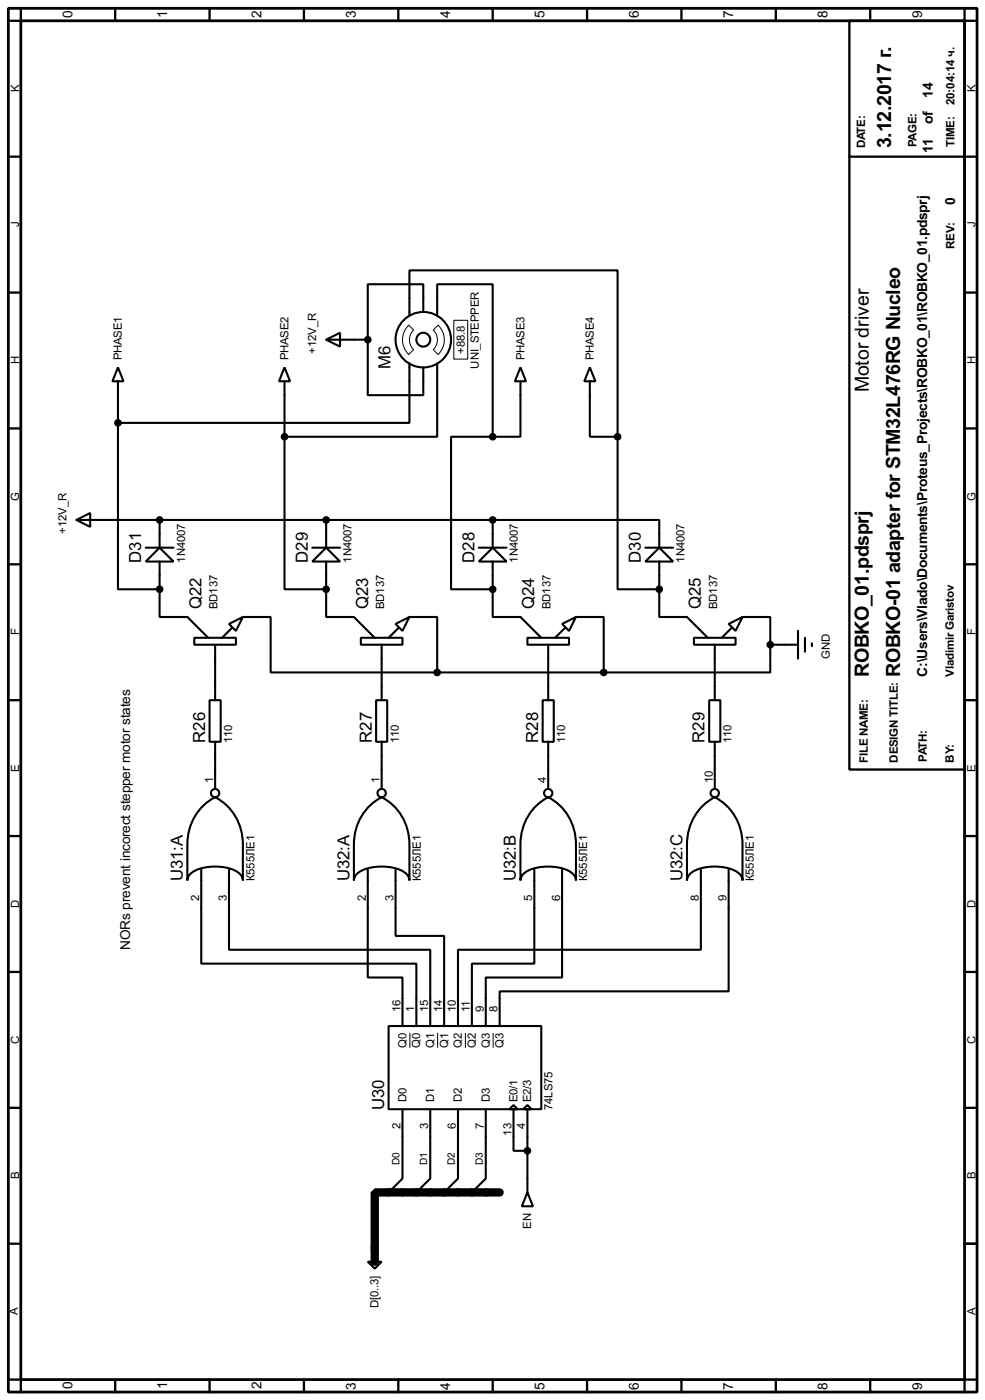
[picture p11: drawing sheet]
<svg xmlns="http://www.w3.org/2000/svg" width="180mm" height="256mm" viewBox="0 0 180 256" stroke-linecap="round" stroke-linejoin="round" font-family="sans-serif">
<path d="M1.5 1.5h177.3v253.5h-177.3zM3.8 3.8h172.7v248.9h-172.7z" fill="none" stroke="#000" stroke-width=".51"/>
<g fill="none" stroke="#000" stroke-width=".42">
<path d="M3.8 1.5v2.3h-2.3M21.1 1.5v2.3M38.4 1.5v2.3M55.6 1.5v2.3M72.9 1.5v2.3M90.2 1.5v2.3M107.4 1.5v2.3M124.7 1.5v2.3M142 1.5v2.3M155.4 3.8h21.1v137.2h-21.1zM159.3 1.5v2.3M176.5 1.5v2.3h2.3"/>
<path d="M1.5 28.7h2.3M155.4 28.7h23.4M1.5 53.6h2.3M176.5 53.6h2.3M1.5 78.5h2.3M176.5 78.5h2.3M1.5 103.4h2.3M176.5 103.4h2.3M1.5 128.3h2.3M176.5 128.3h2.3M1.5 153.2h2.3M176.5 153.2h2.3"/>
<path d="M1.5 178.1h2.3M176.5 178.1h2.3M1.5 202.9h2.3M176.5 202.9h2.3M1.5 227.8h2.3M176.5 227.8h2.3M1.5 252.7h2.3v2.3M21.1 252.7v2.3M38.4 252.7v2.3M55.6 252.7v2.3M72.9 252.7v2.3M90.2 252.7v2.3"/>
<path d="M107.4 252.7v2.3M124.7 252.7v2.3M142 252.7v2.3M159.3 252.7v2.3M178.8 252.7h-2.3v2.3"/>
</g>
<path d="M91.4 218.4h-22.8v12.7" fill="none" stroke="#000" stroke-width="1.5"/>
<g fill="none" stroke="#000" stroke-width=".38">
<path d="M74.9 57.9v-8.4h38.1v30.5M77.5 57.1v-5h-10.2v10.1M80 57.9v-5.8h10.2v27.9M21.6 67.3l1 2.5h-2zM21.6 77.5v30.4h7.6M21.6 69.8v7.7M52.1 67.3l1 2.5h-2zM52.1 69.8v10.2M59.7 62.2l2.5-1.2v2.5zM59.7 62.2h7.6M67.3 62.2v10.2h10.2v-5.1M74.9 66.5v11h-53.3"/>
<path d="M80 66.5v13.5h-27.9M95.2 67.3l1.1 2.5h-2.1zM95.2 69.8v10.2h-5M107.9 67.3l1.1 2.5h-2.1zM107.9 69.8v10.2h5.1M14 95.2l2.5-1.2v2.5zM14 95.2h76.2M29.2 95.2v5.1M52.1 80v27.9h7.6M59.7 95.2v5.1M90.2 95.2h30.4v5.1M90.2 80h-7.7v27.9h7.7"/>
<path d="M90.2 95.2v5.1M113 80v27.9h7.6M26.7 100.3h5M29.2 100.3l2.5 2.6h-5zM29.2 107.9v5.1h5.1l3.8 3.8M29.2 102.9v5M35.6 116.8h7.6v1.3h-7.6zM39.4 118.1v10.2M41.9 114.3l2.5-1.3-1.2 2.6zM42.4 115.1l-1.8 1.7M44.4 113h5.1v10.2h30.5M57.1 100.3h5.1"/>
<path d="M59.7 100.3l2.5 2.6h-5.1zM59.7 107.9v5.1h5.1l3.8 3.8M59.7 102.9v5M66 116.8h7.7v1.3h-7.7zM69.8 118.1v10.2M72.4 114.3l2.5-1.3-1.2 2.6zM72.9 115.1l-1.8 1.7M74.9 113h5.1v10.2M87.6 100.3h5.1M90.2 100.3l2.5 2.6h-5.1zM90.2 107.9v5.1h5l3.9 3.8M90.2 102.9v5"/>
<path d="M96.5 116.8h7.6v1.3h-7.6zM100.3 118.1v10.2M102.9 114.3l2.5-1.3-1.3 2.6zM103.4 115.1l-1.8 1.7M105.4 113h5.1v10.2M118.1 100.3h5.1M120.6 100.3l2.6 2.6h-5.1zM120.6 107.9v5.1h5.1l3.8 3.8M120.6 102.9v5M127 116.8h7.6v1.3h-7.6zM130.8 118.1v10.2M133.3 114.3l2.6-1.3-1.3 2.6z"/>
<path d="M133.9 115.1l-1.8 1.7M135.9 113h5.1v5.1M141 118.1v5.1h-30.5M141 118.1h5M146 115.6v5M147.3 116.8v2.6M148.6 117.9v.5M38.4 128.3h2v7.6h-2zM39.4 135.9v8.6M68.8 128.3h2.1v7.6h-2.1zM69.8 135.9v8.6M80 123.2h30.5"/>
<path d="M99.3 128.3h2v7.6h-2zM100.3 135.9v8.6M129.8 128.3h2v7.6h-2zM130.8 135.9v8.6M36.8 159.3v17.2h39.4v11.5M36.9 147.9l1.6-1.3 .9-.6a9.5 9.5 0 0 1 5 8.7v6.6a2.2 2.2 0 0 0-1.4-1.9 9.2 9.2 0 0 0-7.8 .4l-.8 .9-.1 .6v-6.6a9.9 9.9 0 0 1 2.6-6.8zM41.9 159.3v14.7h36.8v14M67.3 159.3v19.8h6.4v8.9M67.4 147.9l1.6-1.3 .8-.6a9.5 9.5 0 0 1 5.1 8.7v6.6a2.2 2.2 0 0 0-1.5-1.9 9.2 9.2 0 0 0-7.8 .4l-.7 .9-.1 .6v-6.6a9.9 9.9 0 0 1 2.6-6.8zM72.4 159.3v12.1h8.9v16.6M97.8 159.3v17.2h-11.4v11.5M97.9 147.9l1.5-1.3 .9-.6a9.5 9.5 0 0 1 5.1 8.7v6.6a2.2 2.2 0 0 0-1.5-1.9 9.2 9.2 0 0 0-7.8 .4l-.7 .9-.2 .6v-6.6a9.9 9.9 0 0 1 2.7-6.8z"/>
<path d="M102.9 159.3v19.8h-14v8.9M128.3 159.3v14.7h-44.5v14M128.4 147.9l1.5-1.3 .9-.6a9.5 9.5 0 0 1 5.1 8.7v6.6a2.2 2.2 0 0 0-1.5-1.9 9.2 9.2 0 0 0-7.8 .4l-.8 .9-.1 .6v-6.6a9.9 9.9 0 0 1 2.7-6.8zM133.3 159.3v22.3h-41.9v6.4M71.1 188h28v15.2h-28zM73.7 203.2v12.7l-2.6 2.5M78.7 203.2v12.7l-2.5 2.5M83.8 203.2v12.7l-2.5 2.5M88.9 203.2v12.7l-2.5 2.5M93.2 203.2l.8-.8 .7 .8zM94 203.2v7.6h2.5M95.8 203.2l.7-.8 .8 .8z"/>
<path d="M96.5 218.4l1 2.6h-2zM96.5 203.2v15.2M67.3 231.1h2.5l-1.2 1.3z"/>
<circle cx="77.5" cy="62.2" r="5.1"/>
<circle cx="77.5" cy="62.2" r="1.27"/>
<circle cx="39.4" cy="145.3" r=".76"/>
<circle cx="69.8" cy="145.3" r=".76"/>
<circle cx="100.3" cy="145.3" r=".76"/>
<circle cx="130.8" cy="145.3" r=".76"/>
</g>
<path d="M74.8 59.6l.9 .9a2.51 2.51 0 0 0 0 3.6l-.9 .8a3.7 3.7 0 0 1 0-5.3zM80.2 59.6a3.7 3.7 0 0 1 0 5.3l-.9-.8a2.51 2.51 0 0 0 0-3.6zM83.1 58.7h2.5v7.1h-2.5zM75 189.2v2.7M80.1 189.2v2.7M85.2 189.2v2.7M90.3 189.2v2.7" fill="none" stroke="#000" stroke-width=".18"/>
<g fill="#000" stroke="#000" stroke-width=".38">
<circle cx="21.6" cy="77.5" r=".51"/>
<circle cx="67.3" cy="62.2" r=".51"/>
<circle cx="29.2" cy="95.2" r=".51"/>
<circle cx="52.1" cy="80" r=".51"/>
<circle cx="59.7" cy="95.2" r=".51"/>
<circle cx="90.2" cy="80" r=".51"/>
<circle cx="90.2" cy="95.2" r=".51"/>
<circle cx="113" cy="80" r=".51"/>
<circle cx="29.2" cy="107.9" r=".51"/>
<circle cx="59.7" cy="107.9" r=".51"/>
<circle cx="90.2" cy="107.9" r=".51"/>
<circle cx="120.6" cy="107.9" r=".51"/>
<circle cx="141" cy="118.1" r=".51"/>
<circle cx="80" cy="123.2" r=".51"/>
<circle cx="110.5" cy="123.2" r=".51"/>
<circle cx="96.5" cy="210.8" r=".51"/>
</g>
<g font-size="4">
<text x="163.1" y="27.2" transform="rotate(-90 163.1 27.2)">3.12.2017 г.</text>
<text x="159" y="71.9" transform="rotate(-90 159 71.9)">Motor driver</text>
<text x="159" y="124" transform="rotate(-90 159 124)">ROBKO_01.pdsprj</text>
<text x="164.8" y="124" transform="rotate(-90 164.8 124)">ROBKO-01 adapter for STM32L476RG Nucleo</text>
</g>
<g font-size="3.4">
<text x="71.5" y="67.5" transform="rotate(-90 71.5 67.5)">M6</text>
<text x="25.9" y="103.1" transform="rotate(-90 25.9 103.1)">D31</text>
<text x="56.3" y="103.1" transform="rotate(-90 56.3 103.1)">D29</text>
<text x="86.8" y="103.1" transform="rotate(-90 86.8 103.1)">D28</text>
<text x="117.3" y="103.1" transform="rotate(-90 117.3 103.1)">D30</text>
<text x="36.9" y="111.6" transform="rotate(-90 36.9 111.6)">Q22</text>
<text x="67.4" y="111.6" transform="rotate(-90 67.4 111.6)">Q23</text>
<text x="97.8" y="111.6" transform="rotate(-90 97.8 111.6)">Q24</text>
<text x="128.3" y="111.6" transform="rotate(-90 128.3 111.6)">Q25</text>
<text x="37.5" y="136.1" transform="rotate(-90 37.5 136.1)">R26</text>
<text x="68" y="136.1" transform="rotate(-90 68 136.1)">R27</text>
<text x="98.5" y="136.1" transform="rotate(-90 98.5 136.1)">R28</text>
<text x="128.9" y="136.1" transform="rotate(-90 128.9 136.1)">R29</text>
<text x="33.5" y="161.5" transform="rotate(-90 33.5 161.5)">U31:A</text>
<text x="64" y="161.5" transform="rotate(-90 64 161.5)">U32:A</text>
<text x="94.4" y="161.5" transform="rotate(-90 94.4 161.5)">U32:B</text>
<text x="124.9" y="161.5" transform="rotate(-90 124.9 161.5)">U32:C</text>
<text x="70.3" y="203.4" transform="rotate(-90 70.3 203.4)">U30</text>
</g>
<g font-size="2.8">
<text x="13.3" y="3.2" transform="rotate(-90 13.3 3.2)">0</text>
<text x="30.6" y="3.2" transform="rotate(-90 30.6 3.2)">1</text>
<text x="47.8" y="3.2" transform="rotate(-90 47.8 3.2)">2</text>
<text x="65.1" y="3.2" transform="rotate(-90 65.1 3.2)">3</text>
<text x="82.4" y="3.2" transform="rotate(-90 82.4 3.2)">4</text>
<text x="99.7" y="3.2" transform="rotate(-90 99.7 3.2)">5</text>
<text x="116.9" y="3.2" transform="rotate(-90 116.9 3.2)">6</text>
<text x="134.2" y="3.2" transform="rotate(-90 134.2 3.2)">7</text>
<text x="151.5" y="3.2" transform="rotate(-90 151.5 3.2)">8</text>
<text x="168.7" y="3.2" transform="rotate(-90 168.7 3.2)">9</text>
<text x="170.7" y="17.9" transform="rotate(-90 170.7 17.9)">14</text>
<text x="170.7" y="22.7" transform="rotate(-90 170.7 22.7)">of</text>
<text x="170.7" y="27.9" transform="rotate(-90 170.7 27.9)">11</text>
<text x="174.8" y="37.5" transform="rotate(-90 174.8 37.5)">0</text>
<text x="169.7" y="124" transform="rotate(-90 169.7 124)">C:\Users\Vlado\Documents\Proteus_Projects\ROBKO_01\ROBKO_01.pdsprj</text>
<text x="23.8" y="174" transform="rotate(-90 23.8 174)">NORs prevent incorect stepper motor states</text>
<text x="13.3" y="254.4" transform="rotate(-90 13.3 254.4)">0</text>
<text x="30.6" y="254.4" transform="rotate(-90 30.6 254.4)">1</text>
<text x="47.8" y="254.4" transform="rotate(-90 47.8 254.4)">2</text>
<text x="65.1" y="254.7" transform="rotate(-90 65.1 254.7)">3</text>
<text x="82.4" y="254.7" transform="rotate(-90 82.4 254.7)">4</text>
<text x="99.7" y="254.7" transform="rotate(-90 99.7 254.7)">5</text>
<text x="116.9" y="254.7" transform="rotate(-90 116.9 254.7)">6</text>
<text x="134.2" y="254.7" transform="rotate(-90 134.2 254.7)">7</text>
<text x="151.5" y="254.7" transform="rotate(-90 151.5 254.7)">8</text>
<text x="168.7" y="254.7" transform="rotate(-90 168.7 254.7)">9</text>
</g>
<g font-size="2.4">
<text x="174.7" y="19.3" transform="rotate(-90 174.7 19.3)">20:04:14 ч.</text>
<text x="158.3" y="27.2" transform="rotate(-90 158.3 27.2)">DATE:</text>
<text x="167.7" y="26.9" transform="rotate(-90 167.7 26.9)">PAGE:</text>
<text x="174.7" y="26.9" transform="rotate(-90 174.7 26.9)">TIME:</text>
<text x="174.7" y="45.6" transform="rotate(-90 174.7 45.6)">REV:</text>
<text x="174.6" y="124" transform="rotate(-90 174.6 124)">Vladimir Garistov</text>
<text x="158.8" y="139.7" transform="rotate(-90 158.8 139.7)">FILE NAME:</text>
<text x="164.3" y="139.7" transform="rotate(-90 164.3 139.7)">DESIGN TITLE:</text>
<text x="169.6" y="139.6" transform="rotate(-90 169.6 139.6)">PATH:</text>
<text x="174.6" y="139.7" transform="rotate(-90 174.6 139.7)">BY:</text>
</g>
<g font-size="2.3">
<text x="3.5" y="16.9" transform="rotate(-90 3.5 16.9)">K</text>
<text x="178.5" y="16.9" transform="rotate(-90 178.5 16.9)">K</text>
<text x="3.5" y="41.7" transform="rotate(-90 3.5 41.7)">J</text>
<text x="178.5" y="41.7" transform="rotate(-90 178.5 41.7)">J</text>
<text x="57.9" y="64.8" transform="rotate(-90 57.9 64.8)">+12V_R</text>
<text x="85" y="64.8" transform="rotate(-90 85 64.8)">+88.8</text>
<text x="3.5" y="66.8" transform="rotate(-90 3.5 66.8)">H</text>
<text x="22.3" y="66" transform="rotate(-90 22.3 66)">PHASE1</text>
<text x="52.8" y="66" transform="rotate(-90 52.8 66)">PHASE2</text>
<text x="87.6" y="67.5" transform="rotate(-90 87.6 67.5)">UNI_STEPPER</text>
<text x="96" y="66" transform="rotate(-90 96 66)">PHASE3</text>
<text x="108.7" y="66" transform="rotate(-90 108.7 66)">PHASE4</text>
<text x="178.5" y="66.8" transform="rotate(-90 178.5 66.8)">H</text>
<text x="3.5" y="91.7" transform="rotate(-90 3.5 91.7)">G</text>
<text x="178.5" y="91.7" transform="rotate(-90 178.5 91.7)">G</text>
<text x="12.1" y="97.8" transform="rotate(-90 12.1 97.8)">+12V_R</text>
<text x="33.9" y="103.1" transform="rotate(-90 33.9 103.1)">1N4007</text>
<text x="64.3" y="103.1" transform="rotate(-90 64.3 103.1)">1N4007</text>
<text x="94.8" y="103.1" transform="rotate(-90 94.8 103.1)">1N4007</text>
<text x="125.3" y="103.1" transform="rotate(-90 125.3 103.1)">1N4007</text>
<text x="39.8" y="111.6" transform="rotate(-90 39.8 111.6)">BD137</text>
<text x="70.3" y="111.6" transform="rotate(-90 70.3 111.6)">BD137</text>
<text x="100.8" y="111.6" transform="rotate(-90 100.8 111.6)">BD137</text>
<text x="131.2" y="111.6" transform="rotate(-90 131.2 111.6)">BD137</text>
<text x="3.5" y="116.4" transform="rotate(-90 3.5 116.4)">F</text>
<text x="178.5" y="116.4" transform="rotate(-90 178.5 116.4)">F</text>
<text x="151.8" y="120.7" transform="rotate(-90 151.8 120.7)">GND</text>
<text x="42.5" y="136.1" transform="rotate(-90 42.5 136.1)">110</text>
<text x="73" y="136.1" transform="rotate(-90 73 136.1)">110</text>
<text x="103.4" y="136.1" transform="rotate(-90 103.4 136.1)">110</text>
<text x="133.9" y="136.1" transform="rotate(-90 133.9 136.1)">110</text>
<text x="3.5" y="141.4" transform="rotate(-90 3.5 141.4)">E</text>
<text x="39" y="143.5" transform="rotate(-90 39 143.5)">1</text>
<text x="69.5" y="143.5" transform="rotate(-90 69.5 143.5)">1</text>
<text x="99.9" y="143.5" transform="rotate(-90 99.9 143.5)">4</text>
<text x="130.4" y="143.5" transform="rotate(-90 130.4 143.5)">10</text>
<text x="178.5" y="141.4" transform="rotate(-90 178.5 141.4)">E</text>
<text x="46.6" y="161.5" transform="rotate(-90 46.6 161.5)">К555ЛЕ1</text>
<text x="77" y="161.5" transform="rotate(-90 77 161.5)">К555ЛЕ1</text>
<text x="107.5" y="161.5" transform="rotate(-90 107.5 161.5)">К555ЛЕ1</text>
<text x="138" y="161.5" transform="rotate(-90 138 161.5)">К555ЛЕ1</text>
<text x="3.5" y="166.3" transform="rotate(-90 3.5 166.3)">D</text>
<text x="36.4" y="165" transform="rotate(-90 36.4 165)">2</text>
<text x="41.5" y="165" transform="rotate(-90 41.5 165)">3</text>
<text x="66.9" y="165" transform="rotate(-90 66.9 165)">2</text>
<text x="72" y="165" transform="rotate(-90 72 165)">3</text>
<text x="97.4" y="165" transform="rotate(-90 97.4 165)">5</text>
<text x="102.5" y="165" transform="rotate(-90 102.5 165)">6</text>
<text x="127.9" y="165" transform="rotate(-90 127.9 165)">8</text>
<text x="133" y="165" transform="rotate(-90 133 165)">9</text>
<text x="178.5" y="166.3" transform="rotate(-90 178.5 166.3)">D</text>
<text x="73.3" y="185.4" transform="rotate(-90 73.3 185.4)">16</text>
<text x="75.8" y="185.4" transform="rotate(-90 75.8 185.4)">1</text>
<text x="78.4" y="185.4" transform="rotate(-90 78.4 185.4)">15</text>
<text x="80.9" y="185.4" transform="rotate(-90 80.9 185.4)">14</text>
<text x="83.4" y="185.4" transform="rotate(-90 83.4 185.4)">10</text>
<text x="86" y="185.4" transform="rotate(-90 86 185.4)">11</text>
<text x="88.5" y="185.4" transform="rotate(-90 88.5 185.4)">9</text>
<text x="91.1" y="185.4" transform="rotate(-90 91.1 185.4)">8</text>
<text x="3.5" y="191.2" transform="rotate(-90 3.5 191.2)">C</text>
<text x="74.4" y="191.9" transform="rotate(-90 74.4 191.9)">Q0</text>
<text x="76.9" y="191.9" transform="rotate(-90 76.9 191.9)">Q0</text>
<text x="79.5" y="191.9" transform="rotate(-90 79.5 191.9)">Q1</text>
<text x="82" y="191.9" transform="rotate(-90 82 191.9)">Q1</text>
<text x="84.5" y="191.9" transform="rotate(-90 84.5 191.9)">Q2</text>
<text x="87.1" y="191.9" transform="rotate(-90 87.1 191.9)">Q2</text>
<text x="89.6" y="191.9" transform="rotate(-90 89.6 191.9)">Q3</text>
<text x="92.2" y="191.9" transform="rotate(-90 92.2 191.9)">Q3</text>
<text x="178.5" y="191.2" transform="rotate(-90 178.5 191.2)">C</text>
<text x="74.4" y="201.9" transform="rotate(-90 74.4 201.9)">D0</text>
<text x="79.5" y="201.9" transform="rotate(-90 79.5 201.9)">D1</text>
<text x="84.5" y="201.9" transform="rotate(-90 84.5 201.9)">D2</text>
<text x="89.6" y="201.9" transform="rotate(-90 89.6 201.9)">D3</text>
<text x="94.7" y="201.9" transform="rotate(-90 94.7 201.9)">E0/1</text>
<text x="97.2" y="201.9" transform="rotate(-90 97.2 201.9)">E2/3</text>
<text x="101.1" y="203.4" transform="rotate(-90 101.1 203.4)">74LS75</text>
<text x="73.3" y="206.9" transform="rotate(-90 73.3 206.9)">2</text>
<text x="78.4" y="206.9" transform="rotate(-90 78.4 206.9)">3</text>
<text x="83.4" y="206.9" transform="rotate(-90 83.4 206.9)">6</text>
<text x="88.5" y="206.9" transform="rotate(-90 88.5 206.9)">7</text>
<text x="93.6" y="208" transform="rotate(-90 93.6 208)">13</text>
<text x="96.1" y="206.9" transform="rotate(-90 96.1 206.9)">4</text>
<text x="3.5" y="216.1" transform="rotate(-90 3.5 216.1)">B</text>
<text x="178.5" y="216.1" transform="rotate(-90 178.5 216.1)">B</text>
<text x="97.2" y="225.1" transform="rotate(-90 97.2 225.1)">EN</text>
<text x="69.3" y="239.6" transform="rotate(-90 69.3 239.6)">D[0..3]</text>
<text x="3.3" y="241" transform="rotate(-90 3.3 241)">A</text>
<text x="178.5" y="241" transform="rotate(-90 178.5 241)">A</text>
</g>
<g font-size="2.1">
<text x="73.1" y="213.4" transform="rotate(-90 73.1 213.4)">D0</text>
<text x="78.2" y="213.4" transform="rotate(-90 78.2 213.4)">D1</text>
<text x="83.3" y="213.4" transform="rotate(-90 83.3 213.4)">D2</text>
<text x="88.3" y="213.4" transform="rotate(-90 88.3 213.4)">D3</text>
</g>
</svg>
